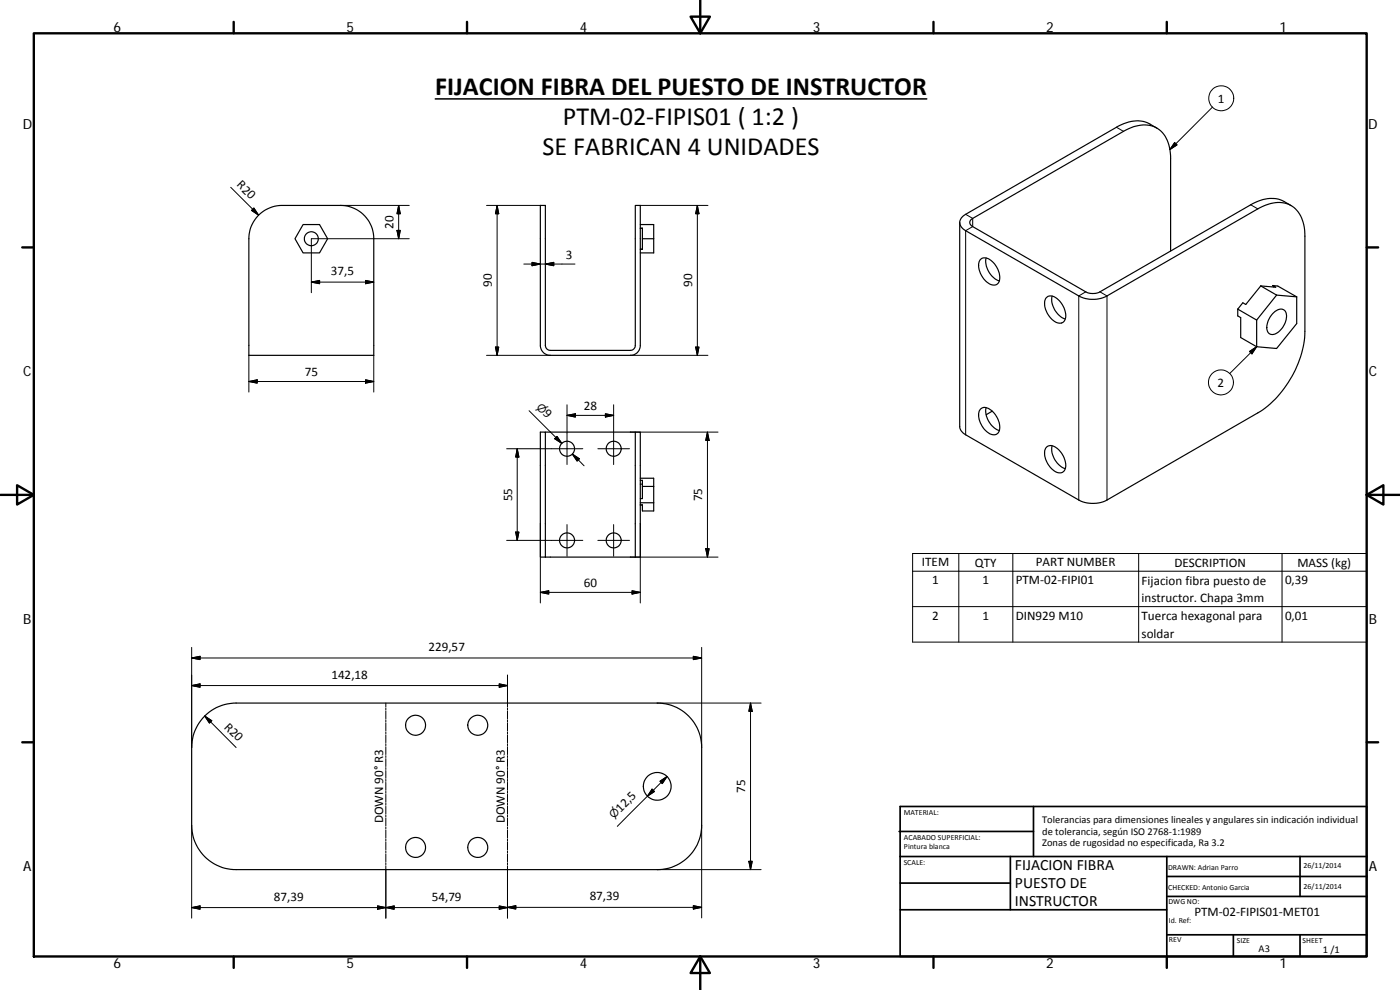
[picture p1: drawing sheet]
<svg xmlns="http://www.w3.org/2000/svg" width="420mm" height="297mm" viewBox="0 0 420 297" stroke-linecap="round" stroke-linejoin="round" font-family="sans-serif">
<g fill="none" stroke="#000" stroke-width=".36">
<path d="M347.2 38.4l-2.2-1.2a9.9 9.9 0 0 0-9.9 1l-45.3 26.1a2.58 2.58 0 0 0-1.8 2.5 2.58 2.58 0 0 0 1.8 2.4l34 19.6a9.3 9.3 0 0 0 8.4 0l45.3-26.1a10 10 0 0 1 10.3-.9 10.2 10.2 0 0 1 3.8 9v28.6a31 31 0 0 1-14.1 24.5l-45.3 26.1a9.3 9.3 0 0 1-8.4 0l-34-19.5a3.1 3.1 0 0 1-1.8-2.5v-61.3M77.4 64.8a10.1 10.1 0 0 1 7.3-3.2h17.5a10 10 0 0 1 10 10v35h-37.5v-35a9.8 9.8 0 0 1 2.7-6.8zM91 67.4h4.9l2.4 4.2-2.4 4.3h-4.9l-2.5-4.3zM162.2 61.6h1.5v42a1.52 1.52 0 0 0 1.5 1.5h24a1.48 1.48 0 0 0 1.5-1.5v-42h1.5v42a2.93 2.93 0 0 1-3 3h-24a2.96 2.96 0 0 1-3-3zM192.2 68.5h.6v6.3h-.6M192.2 74.7h.6M192.2 67.4h4v8.5h-4M192.8 71.6h3.4M294.2 77.9a2.46 2.46 0 0 1 3.6 .6 5.6 5.6 0 0 1 1.7 6.5 2.47 2.47 0 0 1-3.5-.5 6.1 6.1 0 0 1-2-6.4zM296 77.4a6.4 6.4 0 0 0 3.9 6.9M387.5 61.7l-2.1-1.2a9.9 9.9 0 0 0-10 .9l-45.3 26.2a4.7 4.7 0 0 1-4.3 0l-33.9-19.6a1.29 1.29 0 0 1-.9-1.2 1.29 1.29 0 0 1 .9-1.3l45.3-26.1a9.9 9.9 0 0 1 10.2-.8 10.2 10.2 0 0 1 3.9 9v27.7M314 89.3a2.69 2.69 0 0 1 3.9 .9 5.8 5.8 0 0 1 1.6 6 2.36 2.36 0 0 1-3.7-.3 6.1 6.1 0 0 1-2-6.3z"/>
<path d="M315.8 88.8a6.4 6.4 0 0 0 3.9 6.9M371.5 92.8l5.6 3.2M371.5 92.8v2l.9 .5v6l4.7 2.7M378.4 85.8l-4.5 5.6-.9-.6-1.5 2M378.4 85.8l4.7 2.7M382 85.7l.3 .4M382 85.7l.9 .5-4.5-.4M382 85.7l1.5 .1 5.7 3.3M382 94a2.42 2.42 0 0 1 3.7-.7 5.6 5.6 0 0 1-3 6.9 1.85 1.85 0 0 1-2.1-.3 1.85 1.85 0 0 1-.4-2 6.7 6.7 0 0 1 1.8-3.9zM383.1 88.5l6.1 .6M383.1 88.5l-6 7.5M389.2 89.1v8l-6.1 7.5-6-.6v-8"/>
<path d="M162.2 129.6h1.5v37.6h-1.5zM163.7 129.6h27M190.7 129.6h1.5v37.6h-1.5zM294.2 122.8a2.22 2.22 0 0 1 3.2 .3 6.1 6.1 0 0 1 2.3 6.5 2.32 2.32 0 0 1-3.7-.3 5.6 5.6 0 0 1-1.8-6.5zM296 122.3a6.4 6.4 0 0 0 3.9 6.9M297.8 123.4l-1.8 1M314 134.2a2.69 2.69 0 0 1 3.9 .9 5.8 5.8 0 0 1 1.6 6 2.32 2.32 0 0 1-3.7-.3 6 6 0 0 1-2-6.3zM315.8 133.8a6.4 6.4 0 0 0 3.9 6.8M192.2 144.1h.6v5.5h-.6M192.2 145.3h.6M192.2 143.5h4v9.8h-3.4v-1.8h-.6M192.2 150.9h4"/>
<path d="M192.8 145.9h3.4M163.7 167.2h27M61.4 214.8a13.4 13.4 0 0 1 9.5-3.9h126.3a13.3 13.3 0 0 1 13.4 13.4v23.3a13.3 13.3 0 0 1-13.4 13.3h-126.3a13.3 13.3 0 0 1-13.4-13.3v-23.3a13.3 13.3 0 0 1 3.9-9.5z"/>
<circle cx="93.4" cy="71.6" r="2.1"/>
<circle cx="170.2" cy="134.6" r="2.25"/>
<circle cx="184.2" cy="134.6" r="2.25"/>
<circle cx="170.2" cy="162.1" r="2.25"/>
<circle cx="184.2" cy="162.1" r="2.25"/>
<circle cx="124.7" cy="217.6" r="3"/>
<circle cx="143.4" cy="217.6" r="3"/>
<circle cx="197.2" cy="235.9" r="4.2"/>
<circle cx="124.7" cy="254.3" r="3"/>
<circle cx="143.4" cy="254.3" r="3"/>
</g>
<g fill="none" stroke="#000" stroke-width=".3">
<path d="M335.1 38.2l2.1 1.2M363.9 32.1l-12.8 12.8M69.2 56.2l8.4 8.4M352.5 42.8l.7 .7-2.1 1.4zM76.2 62.4l1.4 2.2-2.1-1.5zM102.2 61.6h20.6M119.1 69.1h1l-.5 2.5zM119.6 61.6v10M119.6 61.6l.5 2.5h-1zM122.8 71.6h-29.4v16.2M146 61.6h16.2M149.2 61.6v45"/>
<path d="M149.2 61.6l.5 2.5h-1zM157.2 79.2h15.4M159.7 78.7l2.5 .5-2.5 .5zM163.7 79.2l2.5-.5v1zM192.2 61.6h20.3M209.3 61.6v45M209.3 61.6l.5 2.5h-1zM289.8 64.3l2.1 1.2v2.5l-2.1 1.2v61.3M375.4 61.4l2.1 1.3M93.4 84.6l2.5-.5v1zM93.4 84.6h18.8M109.7 84.1l2.5 .5-2.5 .5z"/>
<path d="M325.8 87.6l-2 1.2v61.2M330.1 87.6l2.1 1.2v61.2M74.7 106.6v11M74.7 114.5l2.5-.5v1zM74.7 114.5h37.5M109.7 114l2.5 .5-2.5 .5zM112.2 106.6v11M146 106.6h19.2M148.7 104.1h1l-.5 2.5zM189.2 106.6h23.3M208.8 104.1h1l-.5 2.5zM375 105.5l2.1-1.5-1.4 2.2z"/>
<path d="M377.1 104l-8 8.1M152.1 134.6h22.8M155.2 134.6v27.5M155.2 134.6l.5 2.5h-.9zM158.8 123.2l9.8 9.8-1.8-1.7M167.2 130.9l1.4 2.1-2.1-1.4zM170.2 124.6l2.5-.5v1zM170.2 124.6h14M170.2 121.5v17.9M171.8 136.2l2.1 1.4-.7 .7zM171.8 136.2l3.5 3.6M179.4 134.6h9.5"/>
<path d="M181.7 124.1l2.5 .5-2.5 .5zM184.2 121.5v17.9M189.2 129.6h26.3M212.3 129.6v37.6M212.3 129.6l.5 2.5h-1zM154.8 159.6h.9l-.5 2.5zM162.2 157.1v23.8M170.2 157.4v9.5M184.2 157.4v9.5M192.2 157.1v23.8M152.1 162.1h22.8M162.2 177.7l2.5-.5v1z"/>
<path d="M162.2 177.7h30M179.4 162.1h9.5M189.2 167.2h26.3M189.7 177.2l2.5 .5-2.5 .5zM211.8 164.6h1l-.5 2.6zM273.9 166.1h136.3v26.6h-136.3zM273.9 171.4h136.3M287.7 166.1v26.6M304 166.1v26.6M341.7 166.1v26.6M384.8 166.1v26.6M57.5 197.4h153.1"/>
<path d="M57.5 197.4l2.5-.5v1zM57.5 194.2v30.1M208.1 196.9l2.5 .5-2.5 .5zM210.6 194.2v30.1M273.9 182h136.3M57.5 205.7l2.5-.5v1zM57.5 205.7h94.8M61.4 214.8l2.2 1.4-.7 .8zM61.4 214.8l9.5 9.5M115.8 210.9v1.2M115.8 212.4v.6M115.8 213.3v2.4"/>
<path d="M115.8 216v.6M115.8 216.9v2.4M115.8 219.6v.6M149.8 205.2l2.5 .5-2.5 .5zM152.3 212.4v.6M152.3 213.3v2.4M152.3 216v.6M152.3 216.9v2.4M152.3 219.6v.6M152.3 202.5v9.6M197.2 210.9h31.2M225.2 210.9v50"/>
<path d="M225.2 210.9l.6 2.5h-1.1zM115.8 220.5v2.3M115.8 223.1v.6M115.8 224v2.4M115.8 226.7v.6M115.8 227.6v2.4M115.8 230.3v.6M115.8 231.2v2.4M115.8 233.8v.7M115.8 234.7v2.4M115.8 237.4v.6M115.8 238.3v2.4"/>
<path d="M152.3 220.5v2.3M152.3 223.1v.6M152.3 224v2.4M152.3 226.7v.6M152.3 227.6v2.4M152.3 230.3v.6M152.3 231.2v2.4M152.3 233.8v.7M152.3 234.7v2.4M152.3 237.4v.6M152.3 238.3v2.4M195.7 236.8l.7 .7-2.1 1.4z"/>
<path d="M198.1 234.4l2.1-1.4-1.4 2.1zM200.2 233l-14.9 14.9M57.5 247.6v27.9M115.8 241v.6M115.8 241.9v2.4M115.8 244.6v.6M115.8 245.4v2.4M115.8 248.2v.5M115.8 249v2.4M115.8 251.7v.6M115.8 252.6v2.4M115.8 255.3v.6"/>
<path d="M115.8 256.2v2.4M115.8 258.8v.6M115.8 259.8v15.7M152.3 241v.6M152.3 241.9v2.4M152.3 244.6v.6M152.3 245.4v2.4M152.3 248.2v.5M152.3 249v2.4M152.3 251.7v.6M152.3 252.6v2.4M152.3 255.3v.6"/>
<path d="M152.3 256.2v2.4M152.3 258.8v.6M152.3 259.8v15.7M210.6 247.6v27.8M224.7 258.4h1.1l-.6 2.5zM57.5 272.3l2.5-.5v1zM113.3 271.8l2.5 .5-2.5 .5zM115.8 272.3l2.5-.5v1zM149.8 271.8l2.5 .5-2.5 .5zM152.3 272.2l2.5-.5v1.1zM197.2 260.9h31.2M208.1 271.7l2.5 .5-2.5 .6z"/>
<path d="M210.6 272.2l-153.1 .1"/>
<circle cx="366.5" cy="29.5" r="3.8"/>
<circle cx="366.4" cy="114.7" r="3.7"/>
</g>
<path d="M130.6 29.7h147.5" fill="none" stroke="#000" stroke-width=".46"/>
<g fill="none" stroke="#000" stroke-width=".71">
<path d="M10.1 10h400.1v277h-400.1zM70.1 6.6v3.4M140.2 6.6v3.4M207.3 5h5.8l-2.9 5zM210.2 0v10M280.2 6.6v3.4M350.2 6.6v3.4M6.7 74.2h3.4M410.2 74.2h3.4M.2 148.5h9.9M5.1 145.6l5 2.9-5 2.9zM410.2 148.5l5-2.9v5.8z"/>
<path d="M410.2 148.5h9.9M6.7 222.7h3.4M410.2 222.7h3.4M70.1 287v3.4M140.2 287v3.4M210.2 287l2.9 5h-5.8zM210.2 287v10M280.2 287v3.4M350.2 287v3.4"/>
</g>
<g fill="none" stroke="#000" stroke-width=".51">
<path d="M269.8 249.5h40.4M270.1 257h140.1M270.1 242h140.1v45h-140.1zM303.2 257v16M310.2 242v15M350.2 257v30M390.2 257v12M270.1 273h80.1M270.1 265h33.1M350.2 269h60M350.2 263h60M350.2 280.5h60"/>
<path d="M370.2 280.5v6.5M390.2 280.5v6.5"/>
</g>
<g fill="#000" stroke="#000" stroke-width=".3">
<path d="M352.5 42.8l.7 .7-2.1 1.4zM76.2 62.4l1.4 2.2-2.1-1.5zM119.1 69.1h1l-.5 2.5zM119.6 61.6l.5 2.5h-1zM149.2 61.6l.5 2.5h-1zM159.7 78.7l2.5 .5-2.5 .5zM163.7 79.2l2.5-.5v1zM209.3 61.6l.5 2.5h-1zM93.4 84.6l2.5-.5v1zM109.7 84.1l2.5 .5-2.5 .5zM74.7 114.5l2.5-.5v1zM109.7 114l2.5 .5-2.5 .5z"/>
<path d="M148.7 104.1h1l-.5 2.5zM208.8 104.1h1l-.5 2.5zM375 105.5l2.1-1.5-1.4 2.2zM155.2 134.6l.5 2.5h-.9zM167.2 130.9l1.4 2.1-2.1-1.4zM170.2 124.6l2.5-.5v1zM171.8 136.2l2.1 1.4-.7 .7zM181.7 124.1l2.5 .5-2.5 .5zM212.3 129.6l.5 2.5h-1zM154.8 159.6h.9l-.5 2.5zM162.2 177.7l2.5-.5v1zM189.7 177.2l2.5 .5-2.5 .5z"/>
<path d="M211.8 164.6h1l-.5 2.6zM57.5 197.4l2.5-.5v1zM208.1 196.9l2.5 .5-2.5 .5zM57.5 205.7l2.5-.5v1zM61.4 214.8l2.2 1.4-.7 .8zM149.8 205.2l2.5 .5-2.5 .5zM225.2 210.9l.6 2.5h-1.1zM195.7 236.8l.7 .7-2.1 1.4zM198.1 234.4l2.1-1.4-1.4 2.1zM224.7 258.4h1.1l-.6 2.5zM57.5 272.3l2.5-.5v1zM113.3 271.8l2.5 .5-2.5 .5z"/>
<path d="M115.8 272.3l2.5-.5v1zM149.8 271.8l2.5 .5-2.5 .5zM152.3 272.2l2.5-.5v1.1zM208.1 271.7l2.5 .5-2.5 .6z"/>
</g>
<g font-size="7.9">
<text x="130.6" y="28.6">FIJACION FIBRA DEL PUESTO DE INSTRUCTOR</text>
<text x="168.9" y="37.5">PTM‐02‐FIPIS01 ( 1:2 )</text>
<text x="162.8" y="46.5">SE FABRICAN 4 UNIDADES</text>
</g>
<g font-size="4.7">
<text x="304.6" y="261.1">FIJACION FIBRA</text>
<text x="304.6" y="266.5">PUESTO DE</text>
<text x="304.6" y="271.9">INSTRUCTOR</text>
</g>
<g font-size="4.2">
<text x="34" y="9.6">6</text>
<text x="104" y="9.6">5</text>
<text x="174" y="9.6">4</text>
<text x="244" y="9.6">3</text>
<text x="314" y="9.6">2</text>
<text x="384" y="9.6">1</text>
<text x="6.8" y="38.7">D</text>
<text x="410.6" y="38.7">D</text>
<text x="7" y="112.9">C</text>
<text x="410.8" y="112.9">C</text>
<text x="7" y="187.1">B</text>
<text x="410.8" y="187.1">B</text>
<text x="7" y="261.3">A</text>
<text x="410.8" y="261.3">A</text>
<text x="34" y="290.4">6</text>
<text x="104" y="290.4">5</text>
<text x="174" y="290.4">4</text>
<text x="244" y="290.4">3</text>
<text x="314" y="290.4">2</text>
<text x="384" y="290.4">1</text>
</g>
<g font-size="3.9">
<text x="365.5" y="30.8">1</text>
<text x="70.9" y="55.6" transform="rotate(45 70.9 55.6)">R20</text>
<text x="118.1" y="68.6" transform="rotate(-90 118.1 68.6)">20</text>
<text x="169.8" y="77.7">3</text>
<text x="99.3" y="82.6">37,5</text>
<text x="147.6" y="86.1" transform="rotate(-90 147.6 86.1)">90</text>
<text x="207.7" y="86.1" transform="rotate(-90 207.7 86.1)">90</text>
<text x="91.4" y="112.9">75</text>
<text x="365.4" y="116">2</text>
<text x="162.8" y="124.2" transform="rotate(45 162.8 124.2)">9</text>
<text x="175.2" y="123.1">28</text>
<text x="153.7" y="150.4" transform="rotate(-90 153.7 150.4)">55</text>
<text x="210.7" y="150.4" transform="rotate(-90 210.7 150.4)">75</text>
<text x="276.7" y="170">ITEM</text>
<text x="292.6" y="170">QTY</text>
<text x="310.9" y="170">PART NUMBER</text>
<text x="352.5" y="170">DESCRIPTION</text>
<text x="389.3" y="170.1">MASS (kg)</text>
<text x="175.2" y="176.2">60</text>
<text x="279.8" y="175.3">1</text>
<text x="294.8" y="175.3">1</text>
<text x="304.9" y="175.3">PTM‐02‐FIPI01</text>
<text x="342.6" y="175.4">Fijacion fibra puesto de</text>
<text x="385.6" y="175.3">0,39</text>
<text x="279.8" y="185.9">2</text>
<text x="294.8" y="185.9">1</text>
<text x="304.9" y="185.9">DIN929 M10</text>
<text x="342.6" y="186">Tuerca hexagonal para</text>
<text x="342.6" y="180.7">instructor. Chapa 3mm</text>
<text x="385.6" y="185.9">0,01</text>
<text x="342.6" y="191.3">soldar</text>
<text x="128.6" y="195.3">229,57</text>
<text x="99.5" y="203.6">142,18</text>
<text x="67.1" y="218.3" transform="rotate(45 67.1 218.3)">R20</text>
<text x="223.7" y="237.9" transform="rotate(-90 223.7 237.9)">75</text>
<text x="186.3" y="243.9" transform="rotate(-45 186.3 243.9)">12,5</text>
<text x="115" y="247.1" transform="rotate(-90 115 247.1)">DOWN 90° R3</text>
<text x="151.5" y="247.1" transform="rotate(-90 151.5 247.1)">DOWN 90° R3</text>
<text x="82.2" y="270.2">87,39</text>
<text x="129.6" y="270.2">54,79</text>
<text x="177" y="270.2">87,39</text>
<text x="358.5" y="274.9">PTM‐02‐FIPIS01‐MET01</text>
</g>
<g font-size="3.3">
<text x="160.9" y="122.3" transform="rotate(45 160.9 122.3)">⌀</text>
<text x="184.3" y="245.9" transform="rotate(-45 184.3 245.9)">⌀</text>
</g>
<g font-size="3.1">
<text x="312.8" y="246.8">Tolerancias para dimensiones lineales y angulares sin indicación individual</text>
<text x="312.8" y="250.4">de tolerancia, según ISO 2768‐1:1989</text>
<text x="312.8" y="254">Zonas de rugosidad no especificada, Ra 3.2</text>
<text x="377.7" y="285.6">A3</text>
<text x="397" y="285.9">1 /1</text>
</g>
<g font-size="2.4">
<text x="271.2" y="244.4">MATERIAL:</text>
<text x="271.3" y="251.9">ACABADO SUPERFICIAL:</text>
<text x="271.3" y="254.6">Pintura blanca</text>
<text x="271.2" y="259.7">SCALE:</text>
<text x="350.6" y="260.9">DRAWN: Adrian Parro</text>
<text x="391.2" y="260.6">26/11/2014</text>
<text x="350.6" y="267">CHECKED: Antonio Garcia</text>
<text x="391.2" y="266.6">26/11/2014</text>
<text x="350.7" y="271.4">DWG NO:</text>
<text x="350.8" y="276.8">Id. Ref:</text>
<text x="350.8" y="282.8">REV</text>
<text x="371.2" y="282.9">SIZE</text>
<text x="390.9" y="282.9">SHEET</text>
</g>
</svg>
